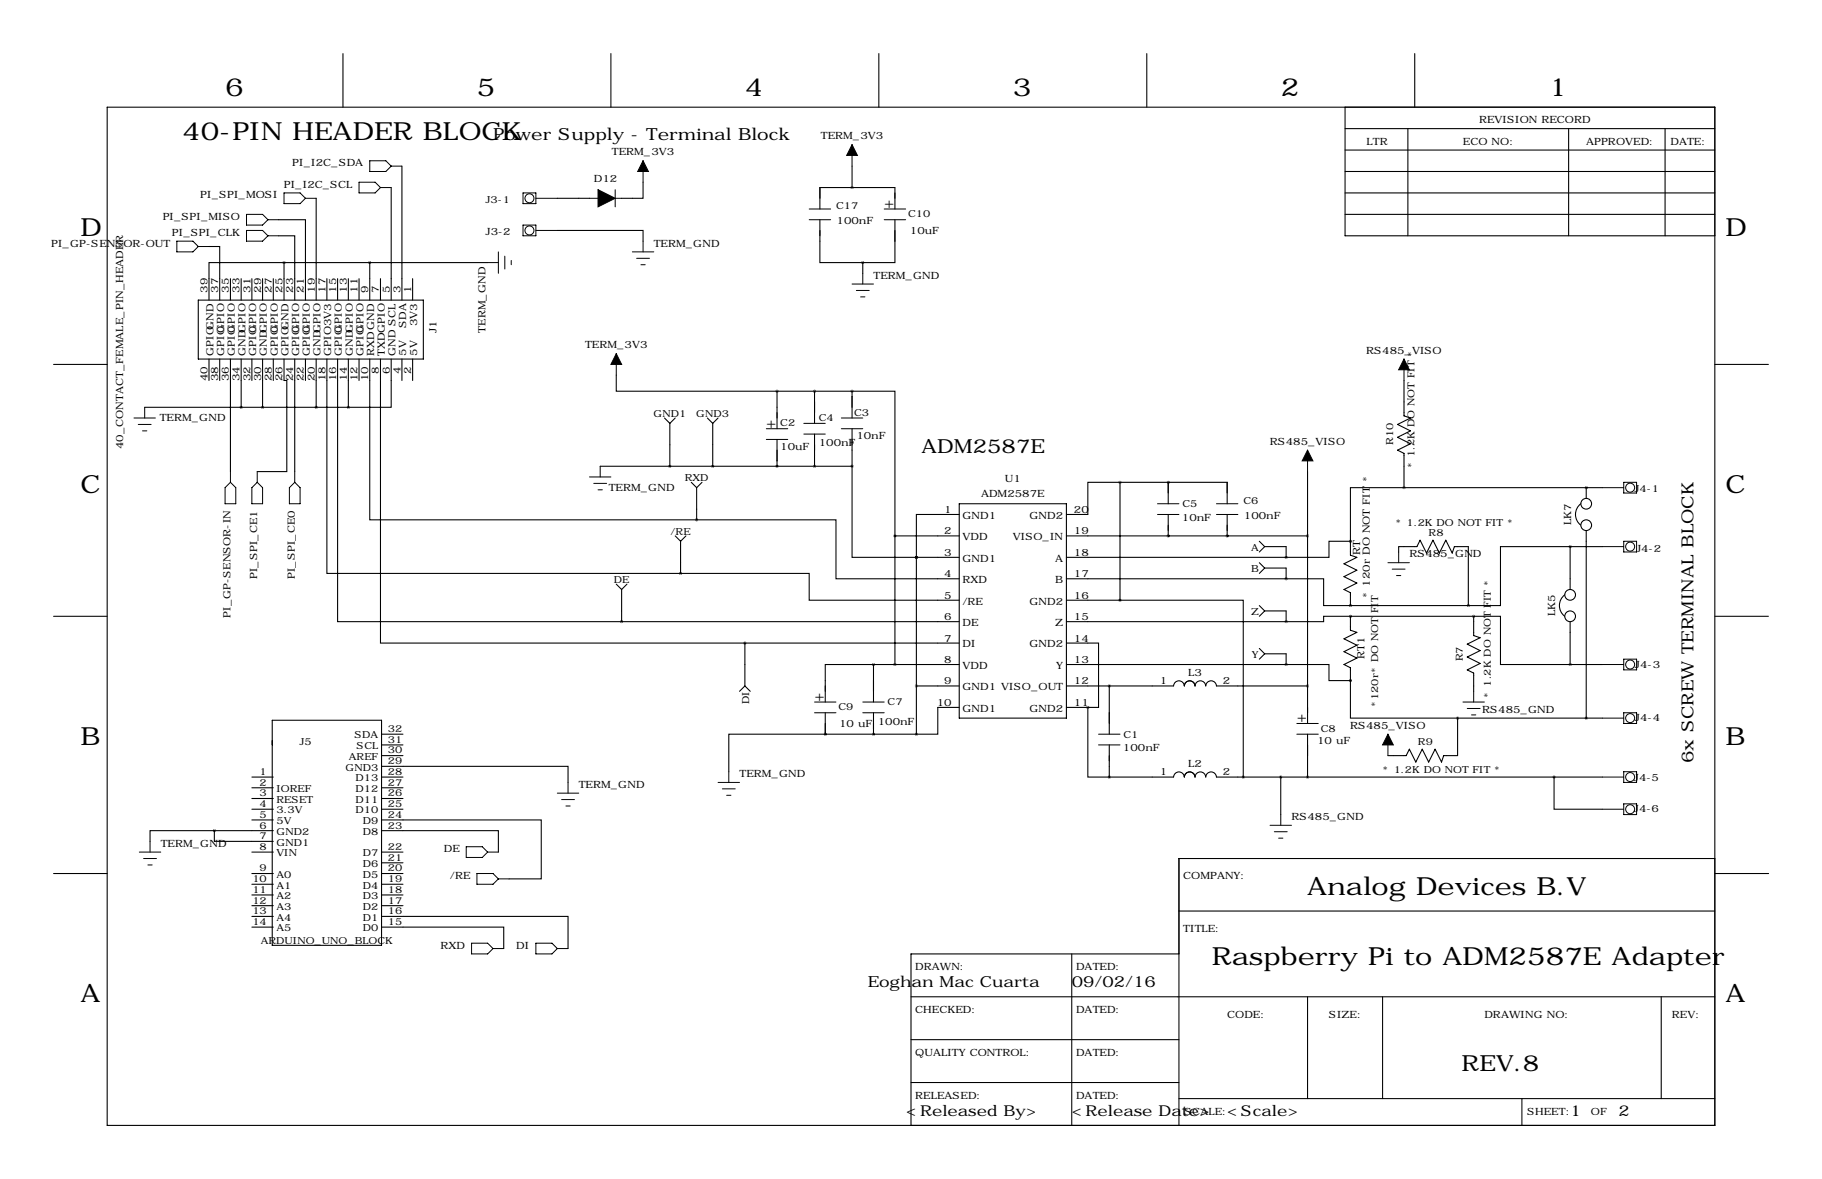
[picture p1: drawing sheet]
<svg xmlns="http://www.w3.org/2000/svg" width="432mm" height="279mm" viewBox="0 0 432 279" stroke-linecap="round" stroke-linejoin="round" font-family="sans-serif">
<g fill="none" stroke="#000" stroke-width=".25">
<path d="M81.3 12.7v12.7M144.8 12.7v12.7M208.3 12.7v12.7M271.8 12.7v12.7M335.3 12.7v12.7M25.4 25.4h381v241.3h-381zM95.2 39.4v31.7M201.9 39.4v5M318.8 30.5h87.6M318.8 35.6h87.6M318.8 25.4v30.5h87.6M333.7 30.5v25.4"/>
<path d="M371.8 30.5v25.4M394.6 30.5v25.4M49.5 58.4h2.6v12.7M66 55.9h3.8v15.2M66 52.1h6.4v19M74.9 47v24.1M92.7 44.4v26.7M132.1 54.6h20.3v2.6M132.1 47h7.6M152.4 43.2v3.8h-5.1M194.3 52.1v10.1h10.2M194.3 49.5v-5.1h17.8v5.1"/>
<path d="M212.1 52.1v10.1h-7.6M318.8 45.7h87.6M318.8 50.8h87.6M318.8 40.6h87.6M47 71.1h53.3v14h-53.3zM54.6 66v5.1M57.1 66v5.1M59.7 66v5.1M62.2 66v5.1M64.8 66v5.1M67.3 62.2h-17.8v8.9M67.3 62.2v8.9"/>
<path d="M67.3 62.2h48.3M77.5 66v5.1M80 66v5.1M82.5 66v5.1M85.1 66v5.1M87.6 62.2v8.9M90.2 66v5.1M97.8 66v5.1M204.5 62.2v2.6M12.7 86.4h12.7M34.3 96.5h48.2M49.5 85.1v5.1"/>
<path d="M52.1 85.1v5.1M54.6 85.1v26.7M57.1 85.1v11.4M59.7 85.1v5.1M62.2 85.1v11.4M64.8 85.1v5.1M67.3 85.1v5.1h.7v21.6h-7M69.8 85.1v26.7M72.4 85.1v5.1M74.9 85.1v11.4M77.5 85.1v50.8h83.8M80 85.1v62.2h67.3"/>
<path d="M82.5 85.1v11.4M85.1 85.1v5.1M87.6 85.1v38.1h77.5M90.2 85.1v67.3h86.3M92.7 85.1v11.4h-10.2M95.2 85.1v5.1M97.8 85.1v5.1M146 88.9v3.8h38.1M157.5 99.1l1.2 1.2M160 99.1l-1.3 1.2M167.6 99.1l1.3 1.2M170.2 99.1l-1.3 1.2"/>
<path d="M184.1 92.7v8.9M184.1 92.7h17.8M193 92.7v7.6M201.9 92.7h10.2v34.3M201.9 92.7v6.4M332.7 90.2v8.4l1.6 .5-3.1 1.5 3.1 1.5-3.1 1.5 3.1 1.6-3.1 1.5 1.5 .7v8.2M406.4 86.4h12.7M142.2 110.5h59.7M158.7 100.3v10.2M163.8 114.3l1.3 1.3M165.1 115.6v7.6M166.4 114.3l-1.3 1.3"/>
<path d="M168.9 100.3v10.2M184.1 104.1v6.4M193 102.9v7.6M201.9 110.5v21.6h15.3M201.9 101.6v8.9M227.3 119.4h25.4v50.8h-25.4zM265.4 114.3h-7.6v7.6h-5.1M265.4 114.3h25.4v5.1M265.4 114.3v27.9M276.9 114.3h.1M276.9 114.3v5.1M309.9 111.8v59.6"/>
<path d="M332.7 115.6h-12.7v12.7M332.7 115.6h47M374.6 119.4a3.2 3.2 0 0 0 0 5M375.9 115.6h.1M375.9 115.6v2.5M146 138.4l1.3 1.3M147.3 139.7v7.6M148.6 138.4l-1.3 1.3M160 127l1.3 1.3M161.3 135.9h30.5v6.3h35.5M161.3 128.3v7.6M162.6 127l-1.3 1.3"/>
<path d="M165.1 123.2h33v14h29.2M212.1 127h15.2M212.1 127v30.5M217.2 132.1h.1M217.2 132.1h10.1M217.2 132.1v41.9M227.3 121.9h-10.1v10.2M252.7 127h57.2M252.7 132.1h52.1M252.7 137.2h52.1M276.9 127h.1M276.9 121.9v5.1"/>
<path d="M290.8 127h.1M290.8 121.9v5.1M298.4 128.3l1.3 1.2M298.4 133.3l1.3 1.3M299.7 129.5h5.1v2.6M299.7 129.5l-1.3 1.3M299.7 134.6l-1.3 1.3M299.7 134.6h5.1v2.6M304.8 137.2h8.9v6.3h6.3M320 128.3h-5v3.8h-10.2M320 128.3h.1M320 128.3v3.3l1.6 .5-3.1 1.5 3.1 1.5-3.1 1.6 3.1 1.5-3.1 1.5 1.5 .8v3"/>
<path d="M331.5 130.8v-1.3h4.3l.7-1.5 1.6 3.1 1.5-3.1 1.5 3.1 1.5-3.1 1.6 3.1 .5-1.6h3.3v14M372.1 129.5h-16.5v14h-7.6M372.1 129.5v10.2M372.1 129.5h7.6M375.9 125.7v44.5M12.7 146h12.7M147.3 147.3h80M176.5 152.4h50.8M176.5 152.4v10.2M207 157.5h-11.4v8.9M207 157.5h20.3M207 157.5v8.9"/>
<path d="M252.7 152.4h7.6v15.2h-2.5M252.7 142.2h12.7M252.7 147.3h52.1M252.7 157.5h52.1M265.4 142.2h29.2v41.9M298.4 143.5l1.3 1.3M298.4 153.7l1.3 1.2M299.7 144.8h5.1v2.5M299.7 144.8l-1.3 1.2M299.7 154.9l-1.3 1.3M299.7 154.9h5.1v2.6M304.8 157.5h10.2v3.8h5"/>
<path d="M320 146h-6.3v1.3h-8.9M320 143.5h.1M320 146h.1M320 146h29.2M320 146v3.4l1.6 .5-3.1 1.5 3.1 1.5-3.1 1.5 3.1 1.6-3.1 1.5 1.5 .7v3.1M320 143.5h28M349.2 146h6.4v11.5h16.5M349.2 146v4.6l1.6 .5-3.1 1.6 3.1 1.5-3.1 1.5 3.1 1.5-3.1 1.6 1.5 .7v4.3M370.8 141a3.2 3.2 0 0 0 0 5M372.1 157.5h7.6M372.1 147.3v10.2M406.4 146h12.7"/>
<path d="M64.5 170.7h25.9v53.3h-25.9zM90.4 179.1h5.1M90.4 176.5h5.1M90.4 174h5.1M176.5 162.6l1.3 1.2M176.5 162.6l-1.2 1.2M195.6 174h.1M195.6 174h-22.9v8.9M195.6 168.9v5.1M195.6 174h21.6M207 174h.1M207 168.9v5.1"/>
<path d="M217.2 162.6h10.1M227.3 167.6h-5.1v6.4h-5M252.7 162.6h25.4M252.7 167.6h5.1M257.8 167.6h.1M257.8 167.6v16.5h5.1M262.9 162.6v11.4M262.9 176.5v7.6M278.1 162.5a1.27 1.27 0 0 1 1.3-1.2 1.27 1.27 0 0 1 1.3 1.3M280.7 162.5a1.27 1.27 0 0 1 1.2-1.2 1.27 1.27 0 0 1 1.3 1.3M283.2 162.5a1.27 1.27 0 0 1 1.3-1.2 1.27 1.27 0 0 1 1.2 1.3M285.8 162.5a1.27 1.27 0 0 1 1.2-1.2 1.27 1.27 0 0 1 1.3 1.3h21.6"/>
<path d="M309.9 174v10.1M320 161.3h.1M320 161.3v8.9h25.4M345.4 170.2h34.3M345.4 170.2v8.9h-3.3l-.5 1.5-1.5-3.1-1.5 3.1-1.5-3.1-1.6 3.1-1.5-3.1-.8 1.6h-4.3M50.8 196.8v2.6h14M50.8 196.8h-15.2v2.6M50.8 196.8h14M59.7 184.1h5.1M59.7 186.7h5.1M59.7 189.2h5.1M59.7 191.8h5.1"/>
<path d="M59.7 194.3h5.1M90.4 181.6h44.2v3.8M90.4 196.8h27.7v5.1M90.4 194.3h37.9v14h-7.7M90.4 184.1h5.1M90.4 186.7h5.1M90.4 189.2h5.1M90.4 191.8h5.1M262.9 184.1h15.2a1.27 1.27 0 0 1 1.3-1.2 1.27 1.27 0 0 1 1.3 1.2 1.27 1.27 0 0 1 1.2-1.2 1.27 1.27 0 0 1 1.3 1.2 1.27 1.27 0 0 1 1.3-1.2 1.27 1.27 0 0 1 1.2 1.2 1.27 1.27 0 0 1 1.3-1.2 1.27 1.27 0 0 1 1.3 1.2h91.4M303.5 184.1v8.9M368.3 184.1v7.7h11.4M12.7 207h12.7"/>
<path d="M59.7 207h5.1M59.7 201.9h5.1M59.7 209.5h5.1M59.7 212.1h5.1M59.7 214.6h5.1M59.7 217.2h5.1M59.7 219.7h5.1M90.4 219.7h29v5.1M90.4 217.2h44.2v7.6M90.4 207h5.1M90.4 201.9h5.1M90.4 209.5h5.1"/>
<path d="M90.4 212.1h5.1M90.4 214.6h5.1M90.4 204.5h5.1M279.4 215.9h127M406.4 203.5h-127v63.2M406.5 207h12.7M215.9 236.2h190.5M254 226.1v40.6M279.4 226.1h-63.5v40.6M309.9 236.2v24.1M327.7 236.2v24.1M393.7 236.2v24.1"/>
<path d="M215.9 246.4h63.5M215.9 256.5h63.5M279.4 260.3h127M360.7 260.3v6.4"/>
<circle cx="375.9" cy="119.4" r="1.27"/>
<circle cx="375.9" cy="124.5" r="1.27"/>
<circle cx="372.1" cy="146" r="1.27"/>
<circle cx="372.1" cy="141" r="1.27"/>
</g>
<g fill="none" stroke="#000" stroke-width=".24">
<path d="M87.6 38.1h3.8l1.3 1.3-1.3 1.2h-3.8zM92.7 39.4h2.5M152.4 38.1v5.1M201.9 34.3v5.1M41.9 57.2h3.8l1.3 1.2-1.3 1.3h-3.8zM47 58.4h2.5M58.4 54.6h3.8l1.3 1.3-1.3 1.3h-3.8zM58.4 50.8h3.8l1.3 1.3-1.3 1.2h-3.8zM63.5 52.1h2.5M63.5 55.9h2.5M67.3 45.7h3.8l1.3 1.3-1.3 1.3h-3.8zM72.4 47h2.5"/>
<path d="M85.1 43.2h3.8l1.3 1.2-1.3 1.3h-3.8zM90.2 44.4h2.5M118.1 59.7v5.1M124 45.7h3v2.6h-3zM124 53.3h3v2.6h-3zM127 47h5.1M127 54.6h5.1M139.7 47h2M145.8 47h1.5M145.8 45v4M149.9 59.7h5M152.4 57.2v2.5"/>
<path d="M191.8 49.5h5M191.8 52.1h5M209.5 49.5h5.1M209.5 52.1h5.1M115.6 62.2h2.5M119.6 60.7v3.1M121.2 61.7v1M150.9 61.2h3M151.9 62.7h1M201.9 67.3h5.1M202.9 68.8h3.1M204 70.4h1"/>
<path d="M204.5 64.8v2.5M31.7 99.1h5.1M34.3 96.5v2.6M146 83.8v5.1M199.4 99.1h5.1M332.7 85.1v5.1M32.8 100.6h3M33.8 102.1h1M53.3 115.6l1.3-1.3 1.3 1.3v3.8h-2.6zM54.6 111.8v2.5M61 114.3l1.2 1.3v3.8h-2.5v-3.8zM61 111.8v2.5"/>
<path d="M68.6 115.6l1.2-1.3 1.3 1.3v3.8h-2.5zM69.8 111.8v2.5M139.7 113h5.1M140.7 114.6h3.1M141.7 116.1h1M142.2 110.5v2.5M181.6 101.6h5.1M181.6 104.1h5.1M190.5 102.9h5.1M190.5 100.3h5.1M199.4 101.6h5.1M274.3 119.4h5.1"/>
<path d="M288.3 119.4h5.1M309.9 106.7v5.1M379.7 115.6h5.1M384.8 114.3h3.1v2.5h-3.1zM274.3 121.9h5.1M288.3 121.9h5.1M328.9 133.3h5.1M329.9 134.9h3.1M331 136.4h1M331.5 130.8v2.5M379.7 129.5h5.1M384.8 128.3h3.1v2.5h-3.1z"/>
<path d="M379.7 157.5h5.1M384.8 156.2h3.1v2.6h-3.1zM193 168.9h5.1M193 166.4h5.1M204.5 168.9h5M204.5 166.4h5M260.3 174h5.1M260.3 176.5h5.1M307.3 171.4h5.1M307.3 174h5.1M328.9 174v5.1M346.7 166.4h5.1"/>
<path d="M347.7 167.9h3.1M348.7 169.4h1.1M349.2 163.8v2.6M379.7 170.2h5.1M384.8 168.9h3.1v2.5h-3.1zM35.6 199.4v2.5M132.1 188h5.1M133.1 189.5h3M134.1 191h1M134.6 185.4v2.6M170.2 185.4h5.1M171.2 186.9h3"/>
<path d="M172.2 188.5h1M172.7 182.9v2.5M301 195.6h5.1M302 197.1h3.1M303 198.6h1M303.5 193v2.6M379.7 184.1h5.1M379.7 191.8h5.1M384.8 182.9h3.1v2.5h-3.1zM384.8 190.5h3.1v2.5h-3.1zM33 201.9h5.1M34 203.5h3.1"/>
<path d="M35.1 205h1M110.5 200.7h3.8l1.3 1.2-1.3 1.3h-3.8zM113 207h3.8l1.3 1.3-1.3 1.2h-3.8zM115.6 201.9h2.5M118.1 208.3h2.5M111.8 223.5h3.8l1.2 1.3-1.2 1.3h-3.8zM116.8 224.8h2.6M127 223.5h3.8l1.3 1.3-1.3 1.3h-3.8zM132.1 224.8h2.5"/>
<circle cx="125.5" cy="54.6" r="1.07"/>
<circle cx="125.5" cy="47" r="1.07"/>
<circle cx="386.3" cy="115.6" r="1.07"/>
<circle cx="386.3" cy="129.5" r="1.07"/>
<circle cx="386.3" cy="157.5" r="1.07"/>
<circle cx="386.3" cy="170.2" r="1.07"/>
<circle cx="386.3" cy="191.8" r="1.07"/>
<circle cx="386.3" cy="184.1" r="1.07"/>
</g>
<path d="M152.4 38.1l1.3 2.5h-2.6zM201.9 34.3l1.3 2.5h-2.5zM141.7 45l4.1 2-4.1 2zM146 83.8l1.3 2.6h-2.5zM332.7 85.1l1.3 2.5h-2.5zM309.9 106.7l1.2 2.5h-2.5zM328.9 174l1.3 2.5h-2.5z" fill="#000" stroke="#000" stroke-width=".24"/>
<path d="M193 110.5a.05 .05 0 0 0 .1 0 .05 .05 0 0 0-.1 0zM193 92.7a.05 .05 0 0 0 .1 0 .05 .05 0 0 0-.1 0zM201.9 92.7a.05 .05 0 0 0 .1 0 .05 .05 0 0 0-.1 0zM184.1 110.5a.05 .05 0 0 0 .1 0 .05 .05 0 0 0-.1 0zM184.1 92.7a.05 .05 0 0 0 .1 0 .05 .05 0 0 0-.1 0zM217.1 174a.05 .05 0 0 0 .1 0 .05 .05 0 0 0-.1 0zM217.1 162.6a.05 .05 0 0 0 .1 0 .05 .05 0 0 0-.1 0zM217.1 132.1a.05 .05 0 0 0 .1 0 .05 .05 0 0 0-.1 0zM217.1 132.1a.05 .05 0 0 0 .1 0 .05 .05 0 0 0-.1 0zM201.9 44.5a.05 .05 0 0 0 .1 0 .05 .05 0 0 0-.1 0zM204.4 62.2a.05 .05 0 0 0 .1 0 .05 .05 0 0 0-.1 0zM276.8 114.3a.05 .05 0 0 0 .1 0 .05 .05 0 0 0-.1 0zM276.8 127a.05 .05 0 0 0 .1 0 .05 .05 0 0 0-.1 0zM265.4 114.3a.05 .05 0 0 0 .1 0 .05 .05 0 0 0-.1 0zM265.4 142.2a.05 .05 0 0 0 .1 0 .05 .05 0 0 0-.1 0zM294.6 184.2a.05 .05 0 0 0 .1 0 .05 .05 0 0 0-.1 0zM303.5 184.2a.05 .05 0 0 0 .1 0 .05 .05 0 0 0-.1 0zM290.8 127a.05 .05 0 0 0 .1 0 .05 .05 0 0 0-.1 0zM320 128.3a.05 .05 0 0 0 .1 0 .05 .05 0 0 0-.1 0zM320 143.5a.05 .05 0 0 0 .1 0 .05 .05 0 0 0-.1 0zM320 146.1a.05 .05 0 0 0 .1 0 .05 .05 0 0 0-.1 0zM320 161.3a.05 .05 0 0 0 .1 0 .05 .05 0 0 0-.1 0zM332.7 115.6a.05 .05 0 0 0 .1 0 .05 .05 0 0 0-.1 0zM349.2 146.1a.05 .05 0 0 0 .1 0 .05 .05 0 0 0-.1 0zM345.4 170.2a.05 .05 0 0 0 .1 0 .05 .05 0 0 0-.1 0zM201.9 110.5a.05 .05 0 0 0 .1 0 .05 .05 0 0 0-.1 0zM158.7 110.5a.05 .05 0 0 0 .1 0 .05 .05 0 0 0-.1 0zM57.1 96.5a.05 .05 0 0 0 .1 0 .05 .05 0 0 0-.1 0zM62.2 96.5a.05 .05 0 0 0 .1 0 .05 .05 0 0 0-.1 0zM74.9 96.5a.05 .05 0 0 0 .1 0 .05 .05 0 0 0-.1 0zM82.5 96.5a.05 .05 0 0 0 .1 0 .05 .05 0 0 0-.1 0zM87.6 62.2a.05 .05 0 0 0 .1 0 .05 .05 0 0 0-.1 0zM176.5 152.4a.05 .05 0 0 0 .1 0 .05 .05 0 0 0-.1 0z" fill="#000" stroke="#000" stroke-width=".63"/>
<g font-size="5.9">
<text x="53.3" y="22.9">6</text>
<text x="113" y="22.9">5</text>
<text x="176.5" y="22.9">4</text>
<text x="240" y="22.9">3</text>
<text x="303.5" y="22.9">2</text>
<text x="367" y="22.9">1</text>
<text x="43.2" y="33.3">40-PIN HEADER BLOCK</text>
<text x="19" y="55.9">D</text>
<text x="408.9" y="55.9">D</text>
<text x="19" y="116.8">C</text>
<text x="408.9" y="116.8">C</text>
<text x="19" y="176.5">B</text>
<text x="408.9" y="176.5">B</text>
<text x="309.8" y="212.1">Analog Devices B.V</text>
<text x="287.2" y="228.7">Raspberry Pi to ADM2587E Adapter</text>
<text x="19" y="237.5">A</text>
<text x="408.9" y="237.5">A</text>
</g>
<text font-size="5.3" x="346.4" y="253.8">REV.8</text>
<text font-size="4.6" x="218.4" y="107.4">ADM2587E</text>
<g font-size="4">
<text x="116.8" y="33.3">Power Supply - Terminal Block</text>
<text x="401.3" y="180.8" transform="rotate(-90 401.3 180.8)">6x SCREW TERMINAL BLOCK</text>
</g>
<g font-size="3.6">
<text x="209.5" y="49.3">+</text>
<text x="181.6" y="101.3">+</text>
<text x="193" y="166.1">+</text>
<text x="307.3" y="171.2">+</text>
<text x="205.6" y="234">Eoghan Mac Cuarta</text>
<text x="254" y="234">09/02/16</text>
<text x="214.8" y="264.4">&lt;Released By&gt;</text>
<text x="254" y="264.4">&lt;Release Date&gt;</text>
<text x="290.8" y="264.4">&lt;Scale&gt;</text>
<text x="372.1" y="264.4">1</text>
<text x="383.5" y="264.4">2</text>
</g>
<g font-size="2.4">
<text x="350.5" y="29.2">REVISION RECORD</text>
<text x="194.5" y="33">TERM_3V3</text>
<text x="323.8" y="34.3">LTR</text>
<text x="346.7" y="34.3">ECO NO:</text>
<text x="375.9" y="34.3">APPROVED:</text>
<text x="395.9" y="34.3">DATE:</text>
<text x="69.3" y="39.4">PI_I2C_SDA</text>
<text x="145" y="36.8">TERM_3V3</text>
<text x="47.4" y="47">PI_SPI_MOSI</text>
<text x="67.3" y="44.4">PI_I2C_SCL</text>
<text x="140.7" y="43.2">D12</text>
<text x="38.6" y="52.1">PI_SPI_MISO</text>
<text x="198.3" y="53.1">100nF</text>
<text x="12.1" y="58.4">PI_GP-SENSOR-OUT</text>
<text x="40.7" y="55.9">PI_SPI_CLK</text>
<text x="115.1" y="55.6">J3-2</text>
<text x="154.9" y="58.4">TERM_GND</text>
<text x="215.6" y="55.4">10uF</text>
<text x="49.2" y="69.3" transform="rotate(-90 49.2 69.3)">39</text>
<text x="51.7" y="69.3" transform="rotate(-90 51.7 69.3)">37</text>
<text x="54.3" y="69.3" transform="rotate(-90 54.3 69.3)">35</text>
<text x="56.8" y="69.3" transform="rotate(-90 56.8 69.3)">33</text>
<text x="59.3" y="69.3" transform="rotate(-90 59.3 69.3)">31</text>
<text x="61.9" y="69.3" transform="rotate(-90 61.9 69.3)">29</text>
<text x="64.4" y="69.3" transform="rotate(-90 64.4 69.3)">27</text>
<text x="67" y="69.3" transform="rotate(-90 67 69.3)">25</text>
<text x="69.5" y="69.3" transform="rotate(-90 69.5 69.3)">23</text>
<text x="72" y="69.3" transform="rotate(-90 72 69.3)">21</text>
<text x="74.6" y="69.3" transform="rotate(-90 74.6 69.3)">19</text>
<text x="77.1" y="69.3" transform="rotate(-90 77.1 69.3)">17</text>
<text x="79.7" y="69.3" transform="rotate(-90 79.7 69.3)">15</text>
<text x="82.2" y="69.3" transform="rotate(-90 82.2 69.3)">13</text>
<text x="84.7" y="69.3" transform="rotate(-90 84.7 69.3)">11</text>
<text x="87.3" y="69.3" transform="rotate(-90 87.3 69.3)">9</text>
<text x="89.8" y="69.3" transform="rotate(-90 89.8 69.3)">7</text>
<text x="92.4" y="69.3" transform="rotate(-90 92.4 69.3)">5</text>
<text x="94.9" y="69.3" transform="rotate(-90 94.9 69.3)">3</text>
<text x="97.4" y="69.3" transform="rotate(-90 97.4 69.3)">1</text>
<text x="207" y="66">TERM_GND</text>
<text x="96.3" y="77.7" transform="rotate(-90 96.3 77.7)">SDA</text>
<text x="98.8" y="77.3" transform="rotate(-90 98.8 77.3)">3V3</text>
<text x="53.1" y="78.9" transform="rotate(-90 53.1 78.9)">GPIO</text>
<text x="55.6" y="78.9" transform="rotate(-90 55.6 78.9)">GPIO</text>
<text x="60.7" y="78.9" transform="rotate(-90 60.7 78.9)">GPIO</text>
<text x="65.8" y="78.9" transform="rotate(-90 65.8 78.9)">GPIO</text>
<text x="70.9" y="78.9" transform="rotate(-90 70.9 78.9)">GPIO</text>
<text x="73.4" y="78.9" transform="rotate(-90 73.4 78.9)">GPIO</text>
<text x="81" y="78.9" transform="rotate(-90 81 78.9)">GPIO</text>
<text x="86.1" y="78.9" transform="rotate(-90 86.1 78.9)">GPIO</text>
<text x="103.4" y="79" transform="rotate(-90 103.4 79)">J1</text>
<text x="115.1" y="78.9" transform="rotate(-90 115.1 78.9)">TERM_GND</text>
<text x="138.6" y="82.5">TERM_3V3</text>
<text x="323.8" y="83.8">RS485_VISO</text>
<text x="50.6" y="84.3" transform="rotate(-90 50.6 84.3)">GPIOGND</text>
<text x="53.1" y="84.3" transform="rotate(-90 53.1 84.3)">GPIO</text>
<text x="55.6" y="84.3" transform="rotate(-90 55.6 84.3)">GPIO</text>
<text x="58.2" y="84.3" transform="rotate(-90 58.2 84.3)">GNDGPIO</text>
<text x="60.7" y="84.3" transform="rotate(-90 60.7 84.3)">GPIO</text>
<text x="63.3" y="84.3" transform="rotate(-90 63.3 84.3)">GNDGPIO</text>
<text x="65.8" y="84.3" transform="rotate(-90 65.8 84.3)">GPIO</text>
<text x="68.3" y="84.3" transform="rotate(-90 68.3 84.3)">GPIOGND</text>
<text x="70.9" y="84.3" transform="rotate(-90 70.9 84.3)">GPIO</text>
<text x="73.4" y="84.3" transform="rotate(-90 73.4 84.3)">GPIO</text>
<text x="76" y="84.3" transform="rotate(-90 76 84.3)">GNDGPIO</text>
<text x="78.5" y="84.3" transform="rotate(-90 78.5 84.3)">GPIO3V3</text>
<text x="81" y="84.3" transform="rotate(-90 81 84.3)">GPIO</text>
<text x="83.6" y="84.3" transform="rotate(-90 83.6 84.3)">GNDGPIO</text>
<text x="86.1" y="84.3" transform="rotate(-90 86.1 84.3)">GPIO</text>
<text x="88.7" y="84.3" transform="rotate(-90 88.7 84.3)">RXDGND</text>
<text x="89.8" y="88.6" transform="rotate(-90 89.8 88.6)">8</text>
<text x="91.2" y="84.3" transform="rotate(-90 91.2 84.3)">TXDGPIO</text>
<text x="92.4" y="88.6" transform="rotate(-90 92.4 88.6)">6</text>
<text x="93.7" y="84.3" transform="rotate(-90 93.7 84.3)">GND SCL</text>
<text x="94.9" y="88.6" transform="rotate(-90 94.9 88.6)">4</text>
<text x="96.3" y="84.3" transform="rotate(-90 96.3 84.3)">5V</text>
<text x="97.4" y="88.6" transform="rotate(-90 97.4 88.6)">2</text>
<text x="98.8" y="84.3" transform="rotate(-90 98.8 84.3)">5V</text>
<text x="49.2" y="90.4" transform="rotate(-90 49.2 90.4)">40</text>
<text x="51.7" y="90.4" transform="rotate(-90 51.7 90.4)">38</text>
<text x="54.3" y="90.4" transform="rotate(-90 54.3 90.4)">36</text>
<text x="56.8" y="90.4" transform="rotate(-90 56.8 90.4)">34</text>
<text x="59.3" y="90.4" transform="rotate(-90 59.3 90.4)">32</text>
<text x="61.9" y="90.4" transform="rotate(-90 61.9 90.4)">30</text>
<text x="64.4" y="90.4" transform="rotate(-90 64.4 90.4)">28</text>
<text x="67" y="90.4" transform="rotate(-90 67 90.4)">26</text>
<text x="69.5" y="90.4" transform="rotate(-90 69.5 90.4)">24</text>
<text x="72" y="90.4" transform="rotate(-90 72 90.4)">22</text>
<text x="74.6" y="90.4" transform="rotate(-90 74.6 90.4)">20</text>
<text x="77.1" y="90.4" transform="rotate(-90 77.1 90.4)">18</text>
<text x="79.7" y="90.4" transform="rotate(-90 79.7 90.4)">16</text>
<text x="82.2" y="90.4" transform="rotate(-90 82.2 90.4)">14</text>
<text x="84.7" y="90.4" transform="rotate(-90 84.7 90.4)">12</text>
<text x="87.3" y="90.4" transform="rotate(-90 87.3 90.4)">10</text>
<text x="37.8" y="99.8">TERM_GND</text>
<text x="29.2" y="106.4" transform="rotate(-90 29.2 106.4)">40_CONTACT_FEMALE_PIN_HEADER</text>
<text x="184.9" y="106.7">10uF</text>
<text x="194.1" y="105.7">100nF</text>
<text x="202.9" y="104.1">10nF</text>
<text x="300.9" y="105.4">RS485_VISO</text>
<text x="144.3" y="116.3">TERM_GND</text>
<text x="232.5" y="117.9">ADM2587E</text>
<text x="238.1" y="114.3">U1</text>
<text x="223.8" y="121.6">1</text>
<text x="228.1" y="123">GND1</text>
<text x="244" y="123">GND2</text>
<text x="254.5" y="121.6">20</text>
<text x="280.1" y="123.4">10nF</text>
<text x="294.8" y="122.9">100nF</text>
<text x="372.4" y="124.5" transform="rotate(-90 372.4 124.5)">LK7</text>
<text x="223.8" y="126.6">2</text>
<text x="223.8" y="131.7">3</text>
<text x="228.1" y="128">VDD</text>
<text x="240" y="128">VISO_IN</text>
<text x="254.5" y="126.6">19</text>
<text x="254.5" y="131.7">18</text>
<text x="322.3" y="131.6" transform="rotate(-90 322.3 131.6)">RT</text>
<text x="387.7" y="130.8">J4-2</text>
<text x="61" y="137.2" transform="rotate(-90 61 137.2)">PI_SPI_CE1</text>
<text x="69.8" y="137.2" transform="rotate(-90 69.8 137.2)">PI_SPI_CE0</text>
<text x="223.8" y="136.8">4</text>
<text x="228.1" y="133.1">GND1</text>
<text x="250.1" y="133.1">A</text>
<text x="254.5" y="136.8">17</text>
<text x="334" y="132.1">RS485_GND</text>
<text x="223.8" y="141.9">5</text>
<text x="228.1" y="138.2">RXD</text>
<text x="228.1" y="143.3">/RE</text>
<text x="244" y="143.3">GND2</text>
<text x="250.1" y="138.2">B</text>
<text x="254.5" y="141.9">16</text>
<text x="324.7" y="141.7" transform="rotate(-90 324.7 141.7)">* 120r DO NOT FIT *</text>
<text x="54.6" y="146.4" transform="rotate(-90 54.6 146.4)">PI_GP-SENSOR-IN</text>
<text x="223.8" y="147">6</text>
<text x="228.1" y="148.4">DE</text>
<text x="250.1" y="148.4">Z</text>
<text x="254.5" y="147">15</text>
<text x="368.6" y="146.1" transform="rotate(-90 368.6 146.1)">LK5</text>
<text x="223.8" y="152">7</text>
<text x="228.1" y="153.4">DI</text>
<text x="244" y="153.4">GND2</text>
<text x="254.5" y="152">14</text>
<text x="223.8" y="157.1">8</text>
<text x="228.1" y="158.5">VDD</text>
<text x="250.3" y="158.5">Y</text>
<text x="254.5" y="157.1">13</text>
<text x="281.6" y="160.3">L3</text>
<text x="323.3" y="156.1" transform="rotate(-90 323.3 156.1)">RT1</text>
<text x="387.5" y="158.2">J4-3</text>
<text x="222" y="167.3">10</text>
<text x="223.8" y="162.2">9</text>
<text x="228.1" y="163.6">GND1 VISO_OUT</text>
<text x="254.5" y="162.2">12</text>
<text x="254.5" y="167.3">11</text>
<text x="274.8" y="162.1">1</text>
<text x="289.8" y="162.1">2</text>
<text x="198.9" y="172.3">10 uF</text>
<text x="208" y="171.7">100nF</text>
<text x="228.1" y="168.7">GND1</text>
<text x="244" y="168.7">GND2</text>
<text x="320" y="172.7">RS485_VISO</text>
<text x="351.3" y="168.9">RS485_GND</text>
<text x="387.5" y="170.9">J4-4</text>
<text x="266.1" y="178.1">100nF</text>
<text x="312.2" y="176.3">10 uF</text>
<text x="175.3" y="184.1">TERM_GND</text>
<text x="274.8" y="183.6">1</text>
<text x="281.6" y="181.9">L2</text>
<text x="289.8" y="183.6">2</text>
<text x="387.2" y="185.2">J4-5</text>
<text x="137.2" y="186.7">TERM_GND</text>
<text x="306.1" y="194.3">RS485_GND</text>
<text x="387.2" y="192.5">J4-6</text>
<text x="38.1" y="200.7">TERM_GND</text>
<text x="105.2" y="201.9">DE</text>
<text x="106.6" y="208.3">/RE</text>
<text x="280.4" y="208.3">COMPANY:</text>
<text x="280.4" y="221">TITLE:</text>
<text x="104.4" y="224.8">RXD</text>
<text x="122.4" y="224.8">DI</text>
<text x="216.9" y="229.9">DRAWN:</text>
<text x="255" y="229.9">DATED:</text>
<text x="216.9" y="240">CHECKED:</text>
<text x="255" y="240">DATED:</text>
<text x="290.8" y="241.3">CODE:</text>
<text x="315" y="241.3">SIZE:</text>
<text x="351.8" y="241.3">DRAWING NO:</text>
<text x="396.2" y="241.3">REV:</text>
<text x="216.9" y="250.2">QUALITY CONTROL:</text>
<text x="255" y="250.2">DATED:</text>
<text x="216.9" y="260.3">RELEASED:</text>
<text x="255" y="260.3">DATED:</text>
<text x="280.7" y="264.2">SCALE:</text>
<text x="361.9" y="264.2">SHEET:</text>
<text x="377" y="264.2">OF</text>
</g>
<g font-size="2.3">
<text x="115.1" y="48">J3-1</text>
<text x="198.2" y="49.6">C17</text>
<text x="215.2" y="51.5">C10</text>
<text x="154.9" y="98.8">GND1</text>
<text x="165" y="98.8">GND3</text>
<text x="184.9" y="100.8">C2</text>
<text x="194.1" y="99.8">C4</text>
<text x="202.4" y="98.5">C3</text>
<text x="330.2" y="105.5" transform="rotate(-90 330.2 105.5)">R10</text>
<text x="335.3" y="111" transform="rotate(-90 335.3 111)">* 1.2K DO NOT FIT *</text>
<text x="162.3" y="114">RXD</text>
<text x="294.7" y="119.5">C6</text>
<text x="387.4" y="116.6">J4-1</text>
<text x="280.2" y="120.2">C5</text>
<text x="330.7" y="124.7">* 1.2K DO NOT FIT *</text>
<text x="158.9" y="126.7">/RE</text>
<text x="296.5" y="130.5">A</text>
<text x="338.6" y="127">R8</text>
<text x="296.5" y="135.6">B</text>
<text x="145.5" y="138.2">DE</text>
<text x="296.5" y="145.8">Z</text>
<text x="296.6" y="155.9">Y</text>
<text x="346.7" y="156.7" transform="rotate(-90 346.7 156.7)">R7</text>
<text x="177.5" y="166.9" transform="rotate(-90 177.5 166.9)">DI</text>
<text x="210.4" y="167.2">C7</text>
<text x="326.6" y="167.6" transform="rotate(-90 326.6 167.6)">*120r* DO NOT FIT</text>
<text x="353.3" y="165.4" transform="rotate(-90 353.3 165.4)">* 1.2K DO NOT FIT *</text>
<text x="91.9" y="173.5">32</text>
<text x="198.7" y="168.3">C9</text>
<text x="313" y="173.4">C8</text>
<text x="70.9" y="176.5">J5</text>
<text x="84" y="175">SDA</text>
<text x="84.5" y="177.5">SCL</text>
<text x="91.9" y="178.6">30</text>
<text x="91.9" y="176">31</text>
<text x="266.2" y="174.8">C1</text>
<text x="336" y="176.5">R9</text>
<text x="61.5" y="183.6">1</text>
<text x="81.9" y="182.6">GND3</text>
<text x="82.7" y="180.1">AREF</text>
<text x="84.3" y="185.2">D13</text>
<text x="91.9" y="183.6">28</text>
<text x="91.9" y="181.1">29</text>
<text x="327.7" y="183.1">* 1.2K DO NOT FIT *</text>
<text x="61.5" y="186.2">2</text>
<text x="61.5" y="188.7">3</text>
<text x="61.5" y="191.3">4</text>
<text x="65.5" y="187.7">IOREF</text>
<text x="65.5" y="190.2">RESET</text>
<text x="84.3" y="190.2">D11</text>
<text x="84.3" y="187.7">D12</text>
<text x="91.9" y="191.3">25</text>
<text x="91.9" y="188.7">26</text>
<text x="91.9" y="186.2">27</text>
<text x="61.5" y="193.8">5</text>
<text x="61.5" y="196.3">6</text>
<text x="65.5" y="192.8">3.3V</text>
<text x="65.5" y="195.3">5V</text>
<text x="65.5" y="197.9">GND2</text>
<text x="84.3" y="192.8">D10</text>
<text x="86" y="197.9">D8</text>
<text x="86" y="195.3">D9</text>
<text x="91.9" y="196.3">23</text>
<text x="91.9" y="193.8">24</text>
<text x="61.5" y="198.9">7</text>
<text x="61.5" y="201.4">8</text>
<text x="65.5" y="200.4">GND1</text>
<text x="65.5" y="202.9">VIN</text>
<text x="86" y="202.9">D7</text>
<text x="91.9" y="204">21</text>
<text x="91.9" y="201.4">22</text>
<text x="59.8" y="209">10</text>
<text x="61.5" y="206.5">9</text>
<text x="65.5" y="208">A0</text>
<text x="86" y="208">D5</text>
<text x="86" y="205.5">D6</text>
<text x="91.9" y="209">19</text>
<text x="91.9" y="206.5">20</text>
<text x="59.8" y="211.6">11</text>
<text x="59.8" y="214.1">12</text>
<text x="65.5" y="210.6">A1</text>
<text x="65.5" y="213.1">A2</text>
<text x="65.5" y="215.6">A3</text>
<text x="86" y="215.6">D2</text>
<text x="86" y="213.1">D3</text>
<text x="86" y="210.6">D4</text>
<text x="91.9" y="214.1">17</text>
<text x="91.9" y="211.6">18</text>
<text x="59.8" y="216.7">13</text>
<text x="59.8" y="219.2">14</text>
<text x="65.5" y="218.2">A4</text>
<text x="65.5" y="220.7">A5</text>
<text x="86" y="220.7">D0</text>
<text x="86" y="218.2">D1</text>
<text x="91.9" y="219.2">15</text>
<text x="91.9" y="216.7">16</text>
<text x="61.8" y="223.8">ARDUINO_UNO_BLOCK</text>
</g>
</svg>
